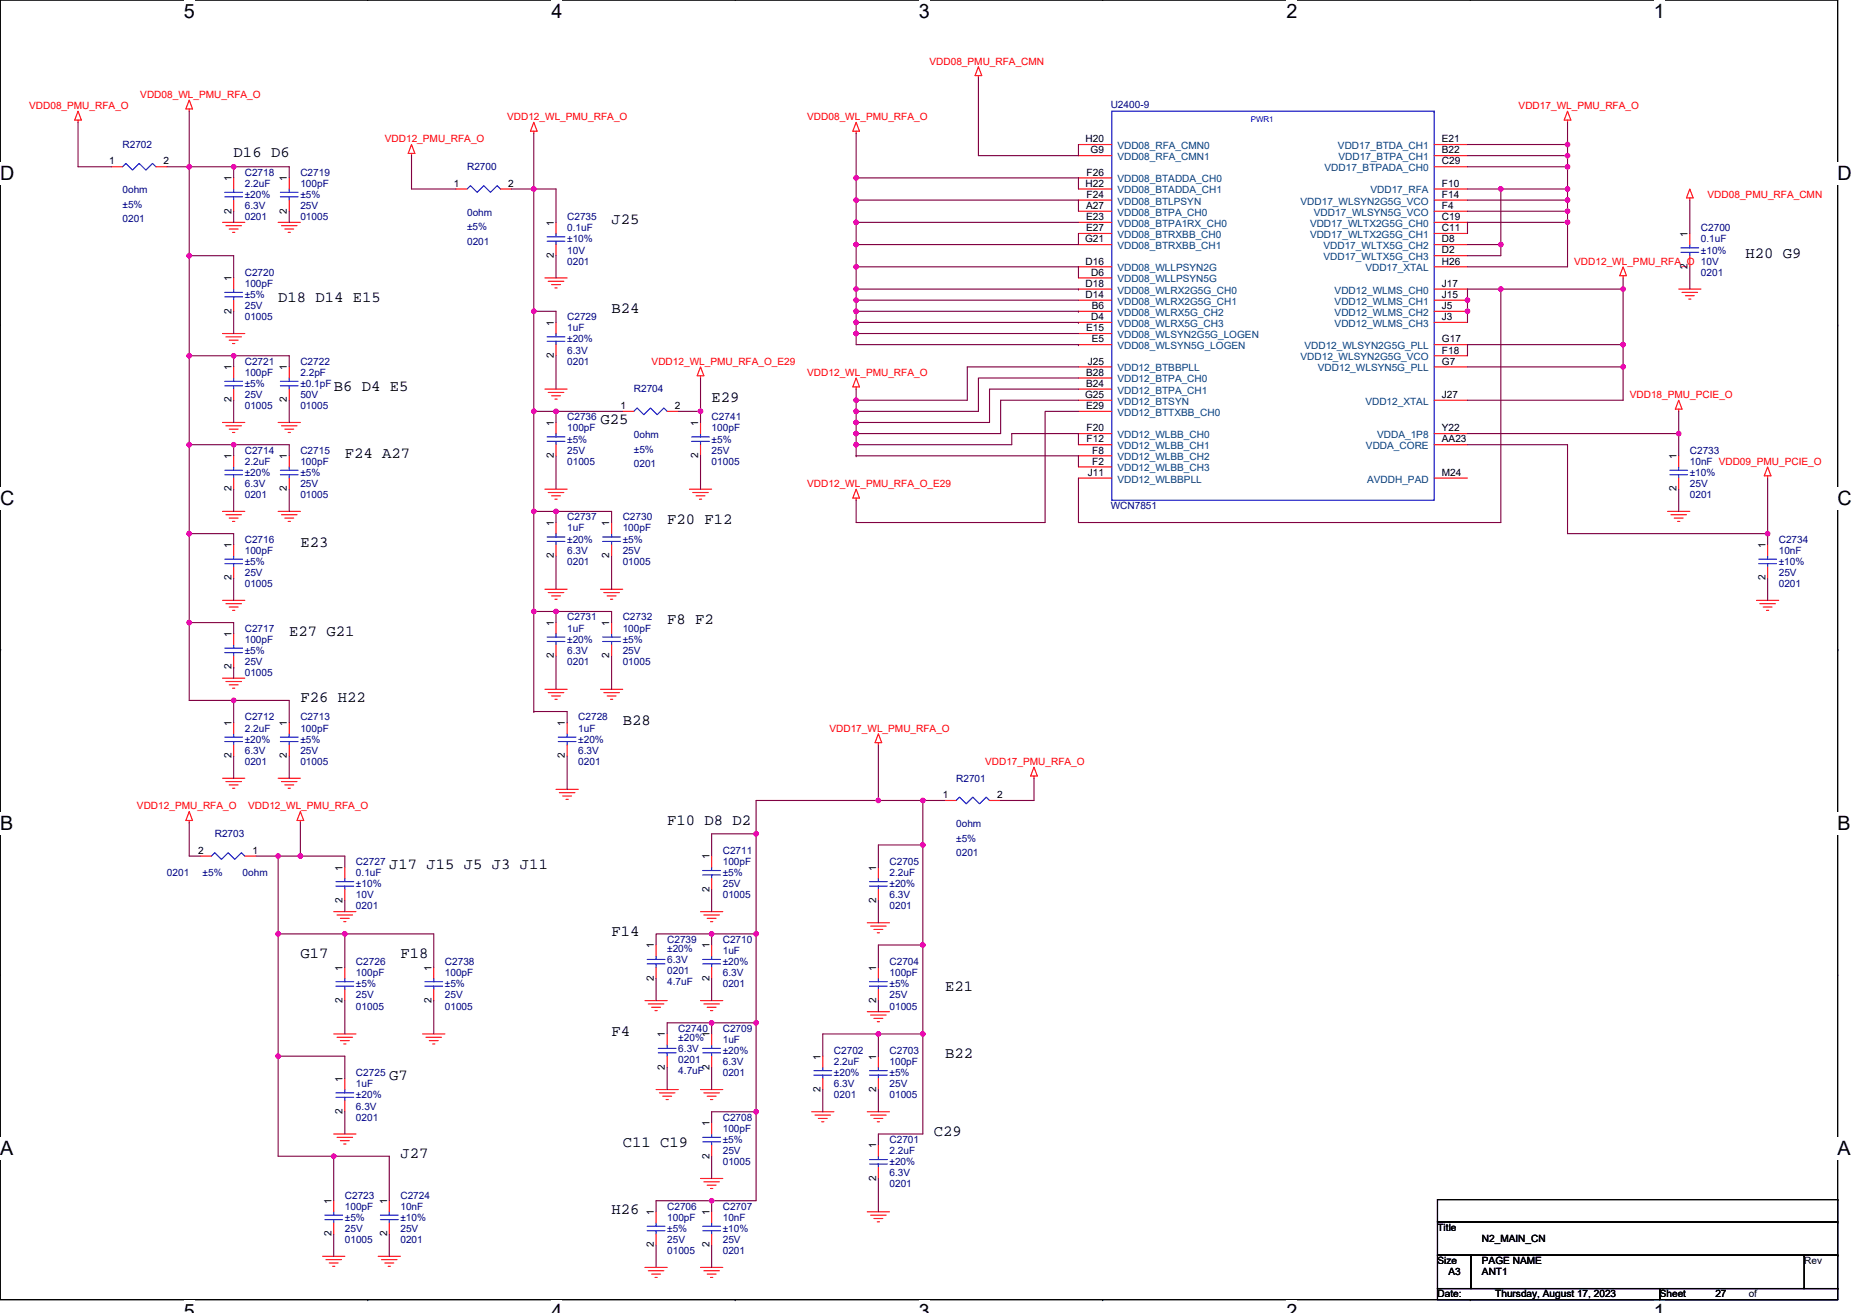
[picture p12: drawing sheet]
<svg xmlns="http://www.w3.org/2000/svg" width="297mm" height="210mm" viewBox="0 0 297 210" stroke-linecap="round" stroke-linejoin="round" font-family="sans-serif">
<path d="M0 0h293.9v207.8h-293.9z" fill="none" stroke="#000" stroke-width=".18"/>
<g fill="#fff">
<path d="M29.4 0h1.8v3.5h-1.8z"/>
<path d="M29.4 207.8h1.8v2.1h-1.8z"/>
</g>
<path d="M58.8 0h.1M58.8 207.8h.1" fill="none" stroke="#000" stroke-width=".18"/>
<g fill="#fff">
<path d="M88.2 0h1.8v3.5h-1.8z"/>
<path d="M88.2 207.8h1.8v2.1h-1.8z"/>
</g>
<path d="M117.6 0h.1M117.6 207.8h.1" fill="none" stroke="#000" stroke-width=".18"/>
<g fill="#fff">
<path d="M147 0h1.7v3.5h-1.7z"/>
<path d="M147 207.8h1.7v2.1h-1.7z"/>
</g>
<path d="M176.4 0h.1M176.4 207.8h.1" fill="none" stroke="#000" stroke-width=".18"/>
<g fill="#fff">
<path d="M205.8 0h1.7v3.5h-1.7z"/>
<path d="M205.8 207.8h1.7v2.1h-1.7z"/>
</g>
<path d="M235.2 0h.1M235.2 207.8h.1" fill="none" stroke="#000" stroke-width=".18"/>
<g fill="#fff">
<path d="M264.5 0h1.8v3.5h-1.8z"/>
<path d="M264.5 207.8h1.8v2.1h-1.8z"/>
<path d="M0 26h2.3v3.5h-2.3z"/>
<path d="M293.9 26h2.3v3.5h-2.3z"/>
<path d="M0 77.9h2.3v3.6h-2.3z"/>
<path d="M293.9 77.9h2.3v3.6h-2.3z"/>
</g>
<path d="M0 52h.1M293.9 52h.1" fill="none" stroke="#000" stroke-width=".18"/>
<g fill="#fff">
<path d="M0 129.9h2.1v3.5h-2.1z"/>
<path d="M293.9 129.9h2.2v3.5h-2.2z"/>
</g>
<path d="M0 103.9h.1M293.9 103.9h.1" fill="none" stroke="#000" stroke-width=".18"/>
<path d="M0 103.9h.1M293.9 103.9h.1" fill="none" stroke="#000" stroke-width=".16"/>
<g fill="#fff">
<path d="M0 181.9h2.1v3.5h-2.1z"/>
<path d="M293.9 181.9h2.2v3.5h-2.2z"/>
</g>
<g fill="none" stroke="#000" stroke-width=".18">
<path d="M0 155.9h.1M293.9 155.9h.1M229.9 191.8h64v3.6h-64zM229.9 195.4h64v5.3h-64zM293.9 191.8h.1M293.9 195.4h.1M229.9 200.7h5.4v5.4h-5.4zM229.9 206.1h35.6v1.7h-35.6zM235.3 200.7h.1M235.3 200.7h53.3v5.4h-53.3zM265.5 206.1h.1M265.5 206.1h28.4v1.7h-28.4z"/>
<path d="M288.6 200.7h.1M288.6 200.7h5.3v5.4h-5.3zM293.9 200.7h.1M293.9 206.1h.1"/>
</g>
<g fill="none" stroke="#f00" stroke-width=".18">
<path d="M12.5 19.2v.4M12.5 17.8l.5 1.4h-1zM30.3 17.4v.4M30.3 16l.5 1.4h-1.1zM85.4 19.6l.5 1.4h-1.1zM136.9 19.6l.6 1.4h-1.1zM156.5 10.7l.5 1.4h-1zM156.5 12.1v.3M250.7 19.2v.4M250.7 17.8l.6 1.4h-1.1zM17.8 26.7h1.8M24.9 26.7h1.8"/>
<path d="M35.6 35.6h3.6M36.1 36.1h2.5M36.7 36.6h1.4M37.2 37.2h.4M37.4 28.4v1.8M37.4 32v1.8M44.5 35.6h3.5M45 36.1h2.5M45.6 36.6h1.4M46.1 37.2h.3M46.3 28.4v1.8M46.3 32v1.8"/>
<path d="M65.8 23.1l.6 1.4h-1.1zM65.8 24.5v.4M72.9 30.2h1.8M80 30.2h1.8M85.4 21v.3M88.9 35.6v1.7M88.9 39.1v1.8M136.9 21v.3M172.5 23.1h5.3M172.5 24.9h5.3M172.5 28.4h5.3M172.5 30.2h5.3"/>
<path d="M172.5 32h5.3M172.5 33.8h5.3M172.5 35.6h5.3M172.5 37.3h5.3M172.5 39.1h5.3M229.4 23.1h5.3M229.4 24.9h5.3M229.4 26.7h5.3M229.4 30.2h5.3M229.4 32h5.3M229.4 33.8h5.3M229.4 35.6h5.3"/>
<path d="M229.4 37.3h5.3M229.4 39.1h5.3M270.3 31.6v.4M270.3 37.3v1.8M270.3 30.2l.5 1.4h-1zM35.6 53.3h3.6M36.1 53.9h2.5M36.7 54.4h1.4M37.2 54.9h.4M37.4 44.4v1.8M37.4 48v1.8M37.4 58.7v1.8"/>
<path d="M46.3 58.7v1.8M87.2 44.4h3.5M87.7 45h2.5M88.2 45.5h1.5M88.8 46.1h.3M88.9 51.6v1.7M88.9 55.1v1.8M112.1 58.7l.5 1.4h-1.1zM172.5 42.7h5.3M172.5 44.4h5.3M172.5 46.2h5.3M172.5 48h5.3"/>
<path d="M172.5 49.8h5.3M172.5 51.6h5.3M172.5 53.3h5.3M172.5 55.1h5.3M172.5 58.7h5.3M229.4 40.9h5.3M229.4 42.7h5.3M229.4 46.2h5.3M229.4 48h5.3M229.4 49.8h5.3M229.4 51.6h5.3M229.4 55.1h5.3"/>
<path d="M229.4 56.9h5.3M229.4 58.7h5.3M259.6 44.1v.3M259.6 42.7l.6 1.4h-1.1zM268.5 46.2h3.6M269.1 46.8h2.4M269.6 47.3h1.4M270.1 47.8h.4M270.3 40.9v1.8M35.6 67.6h3.6M36.1 68.1h2.5M36.7 68.6h1.4"/>
<path d="M37.2 69.2h.4M37.4 62.2v1.8M37.4 72.9v1.8M37.4 76.5v1.7M44.5 67.6h3.5M45 68.1h2.5M45.6 68.6h1.4M46.1 69.2h.3M46.3 62.2v1.8M46.3 72.9v1.8M46.3 76.5v1.7M87.2 62.2h3.5"/>
<path d="M87.2 78.2h3.5M87.7 62.8h2.5M87.7 78.8h2.5M88.2 63.3h1.5M88.2 79.3h1.5M88.8 63.8h.3M88.8 79.8h.3M88.9 67.6v1.7M88.9 71.1v1.8M99.6 65.8h1.8M106.7 65.8h1.8M110.3 78.2h3.5"/>
<path d="M110.8 78.8h2.5M111.3 79.3h1.5M111.9 79.8h.3M112.1 60.1v.4M112.1 67.6v1.7M112.1 71.1v1.8M136.9 60.5l.6 1.4h-1.1zM136.9 78.2l.6 1.5h-1.1zM136.9 61.9v.3M136.9 79.7v.3M172.5 60.5h5.3M172.5 62.2h5.3"/>
<path d="M172.5 64h5.3M172.5 65.8h5.3M172.5 69.3h5.3M172.5 71.1h5.3M172.5 72.9h5.3M172.5 74.7h5.3M172.5 76.5h5.3M229.4 64h5.3M229.4 69.3h5.3M229.4 71.1h5.3M229.4 76.5h5.3M268.5 65.4v.4"/>
<path d="M268.5 72.9v1.8M268.5 76.5v1.7M268.5 64l.6 1.4h-1.1zM282.7 74.7l.6 1.4h-1.1zM282.7 76.1v.4M35.6 81.8h3.6M35.6 96h3.6M36.1 82.3h2.5M36.1 96.5h2.5M36.7 82.9h1.4M36.7 97.1h1.4M37.2 83.4h.4"/>
<path d="M37.2 97.6h.4M37.4 87.1v1.8M37.4 90.7v1.8M44.5 81.8h3.5M45 82.3h2.5M45.6 82.9h1.4M46.1 83.4h.3M87.2 94.2h3.5M87.7 94.8h2.5M88.2 95.3h1.5M88.8 95.8h.3M88.9 99.6v1.7"/>
<path d="M88.9 83.6v1.7M88.9 87.1v1.8M96.1 94.2h3.5M96.6 94.8h2.5M97.1 95.3h1.4M97.7 95.8h.3M97.8 99.6v1.7M97.8 83.6v1.7M97.8 87.1v1.8M266.7 81.8h3.6M267.3 82.3h2.5M267.8 82.9h1.4"/>
<path d="M268.3 83.4h.4M281 96h3.5M281.5 96.5h2.5M282 97.1h1.5M282.6 97.6h.3M282.7 87.1v1.8M282.7 90.7v1.8M35.6 108.5h3.6M36.1 109h2.5M36.7 109.5h1.4M37.2 110.1h.4M37.4 115.6v1.7"/>
<path d="M37.4 119.1v1.8M37.4 101.3v1.8M37.4 106.7h.1M37.4 104.9v1.8M46.3 115.6v1.7M46.3 119.1v1.8M87.2 110.2h3.5M87.7 110.8h2.5M88.2 111.3h1.5M88.8 111.8h.3M88.9 103.1v1.8M90.7 115.6v1.7"/>
<path d="M90.7 119.1v1.8M96.1 110.2h3.5M96.6 110.8h2.5M97.1 111.3h1.4M97.7 111.8h.3M97.8 103.1v1.8M140.5 117.3l.5 1.5h-1zM140.5 118.8v.3M30.3 129.8l.5 1.4h-1.1zM30.3 131.2v.4M32 136.9h1.8M35.6 124.5h3.6"/>
<path d="M36.1 125h2.5M36.7 125.5h1.4M37.2 126.1h.4M39.2 136.9h1.7M44.5 124.5h3.5M45 125h2.5M45.6 125.5h1.4M46.1 126.1h.3M48 131.2v.4M48 129.8l.6 1.4h-1.1zM55.2 138.7v1.8M88.9 126.2h3.6"/>
<path d="M89.5 126.8h2.5M90 127.3h1.4M90.5 127.8h.4M113.8 136.9v1.8M140.5 138.7v1.8M151.2 128h1.7M158.3 128h1.8M165.4 122.7l.5 1.4h-1zM165.4 124.1v.4M53.4 145.8h3.5M53.9 146.3h2.5M54.4 146.9h1.5"/>
<path d="M55 147.4h.3M55.2 154.7v1.8M55.2 158.2v1.8M55.2 142.2v1.8M69.4 154.7v1.8M69.4 158.2v1.8M104.9 151.1v1.8M104.9 154.7v1.8M112.1 145.8h3.5M112.6 146.3h2.5M113.1 146.9h1.4M113.7 147.4h.3"/>
<path d="M113.8 151.1v1.8M113.8 154.7v1.8M113.8 140.5v1.7M138.7 147.6h3.6M139.3 148.1h2.4M139.8 148.6h1.4M140.3 149.2h.4M140.5 142.2v1.8M140.5 154.7v1.8M140.5 158.2v1.8M53.4 165.4h3.5M53.9 165.9h2.5"/>
<path d="M54.4 166.4h1.5M55 167h.3M55.2 172.5v1.7M55.2 176v1.8M67.6 165.4h3.6M68.1 165.9h2.5M68.7 166.4h1.4M69.2 167h.4M103.2 160h3.5M103.7 160.6h2.5M104.2 161.1h1.5M104.8 161.6h.3"/>
<path d="M104.9 174.2h3.6M105.5 174.8h2.5M106 175.3h1.4M106.5 175.8h.4M106.7 165.4v1.7M106.7 168.9v1.8M112.1 160h3.5M112.1 174.2h3.5M112.6 160.6h2.5M112.6 174.8h2.5M113.1 161.1h1.4M113.1 175.3h1.4"/>
<path d="M113.7 161.6h.3M113.7 175.8h.3M113.8 165.4v1.7M113.8 168.9v1.8M113.8 179.6v1.8M129.8 177.8h3.6M130.4 178.3h2.5M130.9 178.9h1.4M131.4 179.4h.4M131.6 168.9v1.8M131.6 172.5v1.7M138.7 161.8h3.6"/>
<path d="M138.7 177.8h3.6M139.3 162.3h2.4M139.3 178.3h2.4M139.8 162.9h1.4M139.8 178.9h1.4M140.3 163.4h.4M140.3 179.4h.4M140.5 168.9v1.8M140.5 172.5v1.7M53.4 192v1.8M53.4 195.6v1.8M53.4 181.4h3.5"/>
<path d="M53.9 181.9h2.5M54.4 182.4h1.5M55 183h.3M62.3 192v1.8M62.3 195.6v1.8M104.9 193.8v1.8M104.9 197.4v1.7M112.1 188.5h3.5M112.6 189h2.5M113.1 189.5h1.4M113.7 190.1h.3M113.8 193.8v1.8"/>
<path d="M113.8 197.4v1.7M113.8 183.1v1.8M138.7 193.8h3.6M139.3 194.3h2.4M139.8 194.9h1.4M140.3 195.4h.4M140.5 183.1v1.8M140.5 186.7v1.8M51.6 200.9h3.6M52.1 201.4h2.5M52.7 202h1.4M53.2 202.5h.4"/>
<path d="M60.5 200.9h3.5M61 201.4h2.5M61.6 202h1.4M62.1 202.5h.3M103.2 202.7h3.5M103.7 203.2h2.5M104.2 203.8h1.5M104.8 204.3h.3M112.1 202.7h3.5M112.6 203.2h2.5M113.1 203.8h1.4M113.7 204.3h.3"/>
</g>
<g fill="none" stroke="#00f" stroke-width=".18">
<path d="M177.8 17.8h51.6v62.2h-51.6zM229.4 17.8h.1M19.6 26.7l.5-.6 1.1 1.1 1.1-1.1 1 1.1 1.1-1.1 .5 .6M36 30.8h2.8M36 31.5h2.8M37.4 30.2v.6M37.4 31.5v.5M44.8 30.8h2.9M44.8 31.5h2.9M46.3 30.2v.6M46.3 31.5v.5M74.7 30.2l.5-.5 1.1 1.1 1.1-1.1 1 1.1 1.1-1.1 .5 .5"/>
<path d="M87.5 37.9h2.9M87.5 38.6h2.9M88.9 37.3v.6M88.9 38.6v.5M268.9 39.6h2.8M270.3 39.1v.5M36 46.8h2.8M36 47.5h2.8M37.4 46.2v.6M37.4 47.5v.5M87.5 53.9h2.9M87.5 54.6h2.9"/>
<path d="M88.9 53.3v.6M88.9 54.6v.5M268.9 40.4h2.8M270.3 40.4v.5M36 61h2.8M36 61.7h2.8M36 75.2h2.8M36 75.9h2.8M37.4 60.5v.5M37.4 61.7v.5M37.4 74.7v.5M37.4 75.9v.6"/>
<path d="M44.8 61h2.9M44.8 61.7h2.9M44.8 75.2h2.9M44.8 75.9h2.9M46.3 60.5v.5M46.3 61.7v.5M46.3 74.7v.5M46.3 75.9v.6M87.5 69.9h2.9M87.5 70.6h2.9M88.9 69.3v.6M88.9 70.6v.5"/>
<path d="M101.4 65.8l.5-.5 1.1 1 1.1-1 1 1 1.1-1 .5 .5M110.6 69.9h2.9M110.6 70.6h2.9M112.1 69.3v.6M112.1 70.6v.5M267.1 75.2h2.8M267.1 75.9h2.8M268.5 74.7v.5M268.5 75.9v.6M36 89.4h2.8M36 90.1h2.8M37.4 88.9v.5"/>
<path d="M37.4 90.1v.6M87.5 85.9h2.9M87.5 86.6h2.9M88.9 85.3v.6M88.9 86.6v.5M96.4 85.9h2.9M96.4 86.6h2.9M97.8 85.3v.6M97.8 86.6v.5M281.3 89.4h2.9M281.3 90.1h2.9M282.7 88.9v.5"/>
<path d="M282.7 90.1v.6M36 103.7h2.8M36 104.4h2.8M36 117.9h2.8M36 118.6h2.8M37.4 117.3v.6M37.4 118.6v.5M37.4 103.1v.6M37.4 104.4v.5M44.8 117.9h2.9M44.8 118.6h2.9M46.3 117.3v.6"/>
<path d="M46.3 118.6v.5M87.5 101.9h2.9M87.5 102.6h2.9M88.9 101.3v.6M88.9 102.6v.5M89.3 117.9h2.8M89.3 118.6h2.8M90.7 117.3v.6M90.7 118.6v.5M96.4 101.9h2.9M96.4 102.6h2.9M97.8 101.3v.6"/>
<path d="M97.8 102.6v.5M33.8 136.9l.6-.5 1 1 1.1-1 1.1 1 1-1 .6 .5M112.4 139.2h2.9M112.4 139.9h2.9M113.8 138.7v.5M113.8 139.9v.6M152.9 128l.6-.5 1 1 1.1-1 1.1 1 1-1 .6 .5M53.7 157h2.9M53.7 157.7h2.9M53.7 141h2.9M53.7 141.7h2.9M55.2 156.5v.5"/>
<path d="M55.2 157.7v.5M55.2 140.5v.5M55.2 141.7v.5M68 157h2.8M68 157.7h2.8M69.4 156.5v.5M69.4 157.7v.5M103.5 153.4h2.9M103.5 154.2h2.9M104.9 152.9v.5M104.9 154.2v.5M112.4 153.4h2.9"/>
<path d="M112.4 154.2h2.9M113.8 152.9v.5M113.8 154.2v.5M139.1 141h2.8M139.1 141.7h2.8M139.1 157h2.8M139.1 157.7h2.8M140.5 140.5v.5M140.5 141.7v.5M140.5 156.5v.5M140.5 157.7v.5M53.7 174.8h2.9"/>
<path d="M53.7 175.5h2.9M55.2 174.2v.6M55.2 175.5v.5M105.3 167.7h2.8M105.3 168.4h2.8M106.7 167.1v.6M106.7 168.4v.5M112.4 167.7h2.9M112.4 168.4h2.9M113.8 167.1v.6M113.8 168.4v.5M130.2 171.2h2.8"/>
<path d="M130.2 171.9h2.8M131.6 170.7v.5M131.6 171.9v.6M139.1 171.2h2.8M139.1 171.9h2.8M140.5 170.7v.5M140.5 171.9v.6M52 194.3h2.8M52 195h2.8M53.4 193.8v.5M53.4 195v.6M60.8 194.3h2.9"/>
<path d="M60.8 195h2.9M62.3 193.8v.5M62.3 195v.6M103.5 196.1h2.9M103.5 196.8h2.9M104.9 195.6v.5M104.9 196.8v.6M112.4 196.1h2.9M112.4 196.8h2.9M112.4 181.9h2.9M112.4 182.6h2.9M113.8 195.6v.5"/>
<path d="M113.8 196.8v.6M113.8 181.4v.5M113.8 182.6v.5M139.1 185.4h2.8M139.1 186.2h2.8M140.5 184.9v.5M140.5 186.2v.5"/>
</g>
<g fill="none" stroke="#800040" stroke-width=".18">
<path d="M12.5 19.6v7.1h5.3M30.3 17.8v8.9M156.5 12.4v12.5h16v-1.8M250.7 19.6v3.5M26.7 26.7h3.6M30.3 26.7h7.1M30.3 26.7v14.2M37.4 26.7v1.7M37.4 33.8v1.8M37.4 26.7h8.9v1.7M46.3 33.8v1.8M65.8 24.9v5.3h7.1"/>
<path d="M81.8 30.2h3.6M85.4 30.2h3.5v5.4M85.4 21.3v8.9M85.4 30.2v19.6M136.9 28.4h35.6v1.8M136.9 32h35.6v1.8M136.9 35.6h35.6M136.9 21.3v7.1M136.9 28.4v3.6M136.9 28.4h.1M136.9 32v3.6M136.9 32h.1"/>
<path d="M136.9 35.6v3.5M136.9 35.6h.1M136.9 39.1v3.6M136.9 39.1h.1M172.5 37.3v1.8h-35.6M234.7 23.1h16M234.7 24.9h16M234.7 26.7h16M234.7 32h16M234.7 33.8h16M234.7 30.2h5.4M234.7 39.1h5.4"/>
<path d="M240.1 30.2h10.6M240.1 30.2v8.9M240.1 39.1v1.8h-5.4M250.7 23.1v1.8M250.7 24.9v1.8M250.7 26.7v3.5M250.7 30.2v1.8M250.7 32v1.8M250.7 33.8v1.8M250.7 35.6h-16v1.7M250.7 35.6v7.1h-16M270.3 32v5.3"/>
<path d="M30.3 40.9h7.1v3.5M30.3 40.9v16M30.3 56.9h7.1M30.3 56.9v14.2M37.4 49.8v3.5M37.4 56.9v1.8M37.4 56.9h8.9v1.8M85.4 49.8h3.5v1.8M85.4 49.8v16M88.9 40.9v3.5M88.9 56.9v5.3M136.9 42.7h35.6v1.7"/>
<path d="M136.9 48h35.6M136.9 53.3h35.6M136.9 42.7h.1M136.9 42.7v3.5M136.9 46.2v1.8M136.9 48h.1M136.9 48v1.8M136.9 49.8v1.8M136.9 51.6v1.7M136.9 53.3v1.8h35.6M136.9 53.3h.1M136.9 46.2h35.6"/>
<path d="M136.9 49.8h35.6M136.9 51.6h35.6M172.5 46.2h.1M172.5 49.8h.1M172.5 51.6h.1M172.5 55.1h.1M172.5 58.7h-17.8v5.3h-17.8M234.7 58.7h24.9M240.1 46.2h-5.4v5.4M240.1 46.2v37.4h-67.6v-7.1M240.1 46.2h19.5M259.6 44.4v1.8"/>
<path d="M259.6 46.2v8.9M259.6 55.1h-24.9v1.8M259.6 55.1v3.6M259.6 58.7v5.3h-24.9M270.3 42.7v3.5M30.3 71.1h7.1M30.3 71.1v14.2M37.4 64v3.6M37.4 71.1v1.8M37.4 78.2v3.6M37.4 71.1h8.9v1.8M46.3 64v3.6"/>
<path d="M46.3 78.2v3.6M85.4 65.8h3.5M85.4 65.8v16M88.9 65.8v1.8M88.9 72.9v5.3M88.9 65.8h10.7M108.5 65.8h3.6M112.1 65.8v1.8M112.1 72.9v5.3M112.1 60.5v5.3M136.9 72.9h35.6v1.8M136.9 62.2v1.8"/>
<path d="M136.9 64h.1M136.9 64v1.8M136.9 65.8v1.8M136.9 65.8h.1M136.9 67.6h.1M136.9 67.6v1.7M136.9 69.3h.1M136.9 69.3v1.8M136.9 71.1h24.9v-1.8h10.7v1.8M136.9 71.1h.1M136.9 71.1v1.8M136.9 72.9h.1"/>
<path d="M172.5 60.5h-16v5.3h-19.6M172.5 62.2h-14.2v5.4h-21.4M172.5 64h-12.4v5.3h-23.2M172.5 65.8h-5.3v17.8h-30.3v-3.6M234.7 71.1h16v14.2h32M234.7 69.3h33.8M268.5 65.8v3.5M268.5 69.3v3.6M268.5 78.2v3.6M282.7 76.5v8.8M30.3 85.3h7.1v1.8M30.3 99.6h7.1v1.7"/>
<path d="M30.3 85.3v14.3M30.3 99.6h.1M30.3 99.6v12.4h7.1M37.4 92.5v3.5M85.4 81.8h3.5M85.4 97.8h3.5M85.4 81.8v16M85.4 97.8v16M88.9 81.8v1.8M88.9 88.9v5.3M88.9 97.8v1.8M88.9 81.8h8.9v1.8"/>
<path d="M88.9 97.8h8.9v1.8M97.8 88.9v5.3M282.7 85.3v1.8M282.7 92.5v3.5M37.4 106.7v1.8M37.4 112v3.6M37.4 112h8.9v3.6M85.4 113.8h5.3v1.8M85.4 113.8h.1M88.9 104.9v5.3M97.8 104.9v5.3M140.5 119.1v8.9"/>
<path d="M30.3 131.6v5.3h1.7M37.4 120.9v3.6M40.9 136.9h3.6M44.5 136.9v12.5M44.5 136.9h10.7v1.8M46.3 120.9v3.6M48 131.6v5.3M90.7 120.9v5.3M120.9 133.3h-7.1v3.6M120.9 133.3v16.1M147.6 128h3.6M147.6 128h-26.7v5.3"/>
<path d="M147.6 128h.1M147.6 128v7.1M147.6 135.1h-7.1v3.6M147.6 135.1v16M165.4 124.5v3.5h-5.3M44.5 149.4h10.7M44.5 149.4v19.5M55.2 144v1.8M55.2 149.4v5.3M55.2 149.4h14.2v5.3M104.9 156.5v3.5M113.8 142.2v3.6"/>
<path d="M113.8 149.4v1.7M113.8 156.5v3.5M113.8 149.4h7.1M113.8 149.4h-8.9v1.7M120.9 149.4v14.2M140.5 144v3.6M147.6 151.1h-7.1v3.6M147.6 151.1v14.3M44.5 168.9h10.7v3.6M44.5 168.9v16h8.9M55.2 160v5.4M55.2 177.8v3.6"/>
<path d="M69.4 160v5.4M106.7 170.7v3.5M113.8 163.6h-7.1v1.8M113.8 163.6v1.8M113.8 170.7v3.5M113.8 163.6h7.1M120.9 163.6v14.2M120.9 177.8h-7.1v1.8M120.9 177.8v14.2h-7.1M131.6 174.2v3.6M140.5 160v1.8M140.5 165.4h-8.9v3.5"/>
<path d="M140.5 165.4v3.5M140.5 174.2v3.6M140.5 165.4h7.1M147.6 165.4v16h-7.1v1.7M53.4 184.9h8.9v7.1M53.4 184.9v7.1M53.4 197.4v3.5M62.3 197.4v3.5M104.9 199.1v3.6M113.8 184.9v3.6M113.8 192h-8.9v1.8M113.8 192v1.8"/>
<path d="M113.8 199.1v3.6M140.5 188.5v5.3"/>
</g>
<g fill="#f0f" stroke="#f0f" stroke-width=".18">
<circle cx="85.4" cy="30.2" r=".35"/>
<circle cx="250.7" cy="23.1" r=".35"/>
<circle cx="250.7" cy="26.7" r=".35"/>
<circle cx="250.7" cy="24.9" r=".35"/>
<circle cx="37.4" cy="26.7" r=".35"/>
<circle cx="30.3" cy="26.7" r=".35"/>
<circle cx="250.7" cy="30.2" r=".35"/>
<circle cx="136.9" cy="28.4" r=".35"/>
<circle cx="240.1" cy="39.1" r=".35"/>
<circle cx="240.1" cy="30.2" r=".35"/>
<circle cx="136.9" cy="32" r=".35"/>
<circle cx="250.7" cy="32" r=".35"/>
<circle cx="250.7" cy="33.8" r=".35"/>
<circle cx="136.9" cy="35.6" r=".35"/>
<circle cx="250.7" cy="35.6" r=".35"/>
<circle cx="136.9" cy="39.1" r=".35"/>
<circle cx="30.3" cy="56.9" r=".35"/>
<circle cx="30.3" cy="40.9" r=".35"/>
<circle cx="136.9" cy="42.7" r=".35"/>
<circle cx="136.9" cy="46.2" r=".35"/>
<circle cx="240.1" cy="46.2" r=".35"/>
<circle cx="259.6" cy="55.1" r=".35"/>
<circle cx="259.6" cy="46.2" r=".35"/>
<circle cx="136.9" cy="48" r=".35"/>
<circle cx="234.7" cy="49.8" r=".35"/>
<circle cx="234.7" cy="48" r=".35"/>
<circle cx="85.4" cy="65.8" r=".35"/>
<circle cx="85.4" cy="49.8" r=".35"/>
<circle cx="136.9" cy="49.8" r=".35"/>
<circle cx="136.9" cy="51.6" r=".35"/>
<circle cx="136.9" cy="53.3" r=".35"/>
<circle cx="37.4" cy="56.9" r=".35"/>
<circle cx="259.6" cy="58.7" r=".35"/>
<circle cx="136.9" cy="64" r=".35"/>
<circle cx="85.4" cy="81.8" r=".35"/>
<circle cx="136.9" cy="65.8" r=".35"/>
<circle cx="136.9" cy="67.6" r=".35"/>
<circle cx="136.9" cy="69.3" r=".35"/>
<circle cx="268.5" cy="69.3" r=".35"/>
<circle cx="30.3" cy="71.1" r=".35"/>
<circle cx="37.4" cy="71.1" r=".35"/>
<circle cx="136.9" cy="71.1" r=".35"/>
<circle cx="282.7" cy="85.3" r=".35"/>
<circle cx="88.9" cy="81.8" r=".35"/>
<circle cx="30.3" cy="85.3" r=".35"/>
<circle cx="85.4" cy="97.8" r=".35"/>
<circle cx="88.9" cy="97.8" r=".35"/>
<circle cx="30.3" cy="99.6" r=".35"/>
<circle cx="37.4" cy="112" r=".35"/>
<circle cx="120.9" cy="133.3" r=".35"/>
<circle cx="140.5" cy="128" r=".35"/>
<circle cx="147.6" cy="128" r=".35"/>
<circle cx="147.6" cy="135.1" r=".35"/>
<circle cx="44.5" cy="136.9" r=".35"/>
<circle cx="48" cy="136.9" r=".35"/>
<circle cx="44.5" cy="168.9" r=".35"/>
<circle cx="44.5" cy="149.3" r=".35"/>
<circle cx="55.2" cy="149.3" r=".35"/>
<circle cx="113.8" cy="149.3" r=".35"/>
<circle cx="120.9" cy="163.6" r=".35"/>
<circle cx="120.9" cy="149.3" r=".35"/>
<circle cx="147.6" cy="151.1" r=".35"/>
<circle cx="113.8" cy="163.6" r=".35"/>
<circle cx="147.6" cy="165.4" r=".35"/>
<circle cx="140.5" cy="165.4" r=".35"/>
<circle cx="120.9" cy="177.8" r=".35"/>
<circle cx="53.4" cy="184.9" r=".35"/>
<circle cx="113.8" cy="192" r=".35"/>
<circle cx="88.9" cy="65.8" r=".35"/>
<circle cx="112" cy="65.8" r=".35"/>
</g>
<g font-size="3.2">
<text x="29.4" y="2.9">5</text>
<text x="88.2" y="2.9">4</text>
<text x="147" y="2.9">3</text>
<text x="205.8" y="2.9">2</text>
<text x="264.5" y="2.9">1</text>
<text x="0" y="28.8">D</text>
<text x="293.9" y="28.8">D</text>
<text x="0" y="80.8">C</text>
<text x="293.9" y="80.8">C</text>
<text x="0" y="132.8">B</text>
<text x="293.9" y="132.8">B</text>
<text x="0" y="184.7">A</text>
<text x="293.9" y="184.7">A</text>
<text x="29.4" y="210.7">5</text>
<text x="88.2" y="210.7">4</text>
<text x="147" y="210.7">3</text>
<text x="205.8" y="210.7">2</text>
<text x="264.5" y="210.7">1</text>
</g>
<g font-size="2.5">
<text x="37.4" y="25.2">D16 D6</text>
<text x="97.8" y="35.9">J25</text>
<text x="279.2" y="41.2">H20 G9</text>
<text x="44.5" y="48.3">D18 D14 E15</text>
<text x="97.8" y="50.1">B24</text>
<text x="53.4" y="62.5">B6 D4 E5</text>
<text x="113.8" y="64.3">E29</text>
<text x="96.1" y="67.9">G25</text>
<text x="55.2" y="73.2">F24 A27</text>
<text x="106.7" y="83.9">F20 F12</text>
<text x="48" y="87.4">E23</text>
<text x="46.3" y="101.6">E27 G21</text>
<text x="106.7" y="99.9">F8 F2</text>
<text x="48" y="112.3">F26 H22</text>
<text x="99.6" y="115.9">B28</text>
<text x="106.7" y="131.9">F10 D8 D2</text>
<text x="62.3" y="139">J17 J15 J5 J3 J11</text>
<text x="97.8" y="149.6">F14</text>
<text x="48" y="153.2">G17</text>
<text x="64" y="153.2">F18</text>
<text x="151.2" y="158.5">E21</text>
<text x="97.8" y="165.7">F4</text>
<text x="62.3" y="172.8">G7</text>
<text x="151.2" y="169.2">B22</text>
<text x="64" y="185.2">J27</text>
<text x="99.6" y="183.4">C11 C19</text>
<text x="149.4" y="181.6">C29</text>
<text x="97.8" y="194.1">H26</text>
</g>
<g font-size="1.6" fill="#f00">
<text x="148.7" y="10.3">VDD08_PMU_RFA_CMN</text>
<text x="4.7" y="17.4">VDD08_PMU_RFA_O</text>
<text x="22.4" y="15.7">VDD08_WL_PMU_RFA_O</text>
<text x="242.9" y="17.4">VDD17_WL_PMU_RFA_O</text>
<text x="61.6" y="22.8">VDD12_PMU_RFA_O</text>
<text x="81.1" y="19.2">VDD12_WL_PMU_RFA_O</text>
<text x="129.1" y="19.2">VDD08_WL_PMU_RFA_O</text>
<text x="273.1" y="31.7">VDD08_PMU_RFA_CMN</text>
<text x="251.8" y="42.3">VDD12_WL_PMU_RFA_O 10V</text>
<text x="104.2" y="58.3">VDD12_WL_PMU_RFA_O_E29</text>
<text x="129.1" y="60.1">VDD12_WL_PMU_RFA_O</text>
<text x="260.7" y="63.7">VDD18_PMU_PCIE_O</text>
<text x="129.1" y="77.9">VDD12_WL_PMU_RFA_O_E29</text>
<text x="132.7" y="117">VDD17_WL_PMU_RFA_O</text>
<text x="157.6" y="122.3">VDD17_PMU_RFA_O</text>
<text x="21.9" y="129.4">VDD12_PMU_RFA_O</text>
<text x="39.7" y="129.4">VDD12_WL_PMU_RFA_O</text>
</g>
<g font-size="1.6" fill="#000080">
<text x="177.7" y="17.3">U2400-9</text>
<text x="19.6" y="23.7">R2702</text>
<text x="39.2" y="28.1">C2718</text>
<text x="39.2" y="29.9">2.2uF</text>
<text x="48" y="28.1">C2719</text>
<text x="48" y="29.9">100pF</text>
<text x="74.7" y="27.2">R2700</text>
<text x="19.6" y="30.9">0ohm</text>
<text x="19.6" y="33.3">±5%</text>
<text x="19.6" y="35.6">0201</text>
<text x="39.2" y="35.2">0201</text>
<text x="39.2" y="33.4">6.3V</text>
<text x="39.2" y="31.7">±20%</text>
<text x="48" y="35.2">01005</text>
<text x="48" y="33.4">25V</text>
<text x="48" y="31.7">±5%</text>
<text x="74.7" y="34.5">0ohm</text>
<text x="90.7" y="35.2">C2735</text>
<text x="74.7" y="36.8">±5%</text>
<text x="74.7" y="39.1">0201</text>
<text x="90.7" y="37">0.1uF</text>
<text x="90.7" y="40.5">10V</text>
<text x="90.7" y="38.8">±10%</text>
<text x="272.1" y="37">C2700</text>
<text x="272.1" y="38.8">0.1uF</text>
<text x="272.1" y="40.5">±10%</text>
<text x="39.2" y="44.1">C2720</text>
<text x="39.2" y="45.9">100pF</text>
<text x="39.2" y="47.7">±5%</text>
<text x="90.7" y="42.3">0201</text>
<text x="272.1" y="44.1">0201</text>
<text x="39.2" y="51.2">01005</text>
<text x="39.2" y="49.4">25V</text>
<text x="90.7" y="51.2">C2729</text>
<text x="90.7" y="53">1uF</text>
<text x="39.2" y="58.3">C2721</text>
<text x="48" y="58.3">C2722</text>
<text x="90.7" y="58.3">0201</text>
<text x="90.7" y="56.5">6.3V</text>
<text x="90.7" y="54.8">±20%</text>
<text x="39.2" y="60.1">100pF</text>
<text x="39.2" y="65.4">01005</text>
<text x="39.2" y="63.7">25V</text>
<text x="39.2" y="61.9">±5%</text>
<text x="48" y="60.1">2.2pF</text>
<text x="48" y="65.4">01005</text>
<text x="48" y="63.7">50V</text>
<text x="48" y="61.9">±0.1pF</text>
<text x="101.4" y="62.8">R2704</text>
<text x="90.7" y="67.2">C2736</text>
<text x="90.7" y="69">100pF</text>
<text x="90.7" y="70.8">±5%</text>
<text x="101.4" y="70.1">0ohm</text>
<text x="113.8" y="67.2">C2741</text>
<text x="113.8" y="69">100pF</text>
<text x="113.8" y="70.8">±5%</text>
<text x="39.2" y="72.5">C2714</text>
<text x="39.2" y="74.3">2.2uF</text>
<text x="39.2" y="77.9">6.3V</text>
<text x="39.2" y="76.1">±20%</text>
<text x="48" y="72.5">C2715</text>
<text x="48" y="74.3">100pF</text>
<text x="48" y="77.9">25V</text>
<text x="48" y="76.1">±5%</text>
<text x="90.7" y="74.3">01005</text>
<text x="90.7" y="72.5">25V</text>
<text x="101.4" y="72.4">±5%</text>
<text x="101.4" y="74.7">0201</text>
<text x="113.8" y="74.3">01005</text>
<text x="113.8" y="72.5">25V</text>
<text x="270.3" y="72.5">C2733</text>
<text x="270.3" y="74.3">10nF VDD09_PMU_PCIE_O</text>
<text x="270.3" y="77.9">25V</text>
<text x="270.3" y="76.1">±10%</text>
<text x="39.2" y="79.7">0201</text>
<text x="48" y="79.7">01005</text>
<text x="90.7" y="83.2">C2737</text>
<text x="99.6" y="83.2">C2730</text>
<text x="177.7" y="81.4">WCN7851</text>
<text x="270.3" y="79.7">0201</text>
<text x="39.2" y="86.8">C2716</text>
<text x="39.2" y="88.6">100pF</text>
<text x="90.7" y="85">1uF</text>
<text x="90.7" y="88.6">6.3V</text>
<text x="90.7" y="86.8">±20%</text>
<text x="99.6" y="85">100pF</text>
<text x="99.6" y="88.6">25V</text>
<text x="99.6" y="86.8">±5%</text>
<text x="284.5" y="86.8">C2734</text>
<text x="284.5" y="88.6">10nF</text>
<text x="39.2" y="93.9">01005</text>
<text x="39.2" y="92.1">25V</text>
<text x="39.2" y="90.3">±5%</text>
<text x="90.7" y="90.3">0201</text>
<text x="99.6" y="90.3">01005</text>
<text x="284.5" y="93.9">0201</text>
<text x="284.5" y="92.1">25V</text>
<text x="284.5" y="90.3">±10%</text>
<text x="39.2" y="101">C2717</text>
<text x="90.7" y="99.2">C2731</text>
<text x="90.7" y="101">1uF</text>
<text x="99.6" y="99.2">C2732</text>
<text x="99.6" y="101">100pF</text>
<text x="39.2" y="102.8">100pF</text>
<text x="39.2" y="106.3">25V</text>
<text x="39.2" y="104.6">±5%</text>
<text x="90.7" y="106.3">0201</text>
<text x="90.7" y="104.6">6.3V</text>
<text x="90.7" y="102.8">±20%</text>
<text x="99.6" y="106.3">01005</text>
<text x="99.6" y="104.6">25V</text>
<text x="99.6" y="102.8">±5%</text>
<text x="39.2" y="108.1">01005</text>
<text x="39.2" y="115.2">C2712</text>
<text x="39.2" y="117">2.2uF</text>
<text x="39.2" y="118.8">±20%</text>
<text x="48" y="115.2">C2713</text>
<text x="48" y="117">100pF</text>
<text x="48" y="118.8">±5%</text>
<text x="92.5" y="115.2">C2728</text>
<text x="92.5" y="117">1uF</text>
<text x="92.5" y="118.8">±20%</text>
<text x="39.2" y="122.3">0201</text>
<text x="39.2" y="120.6">6.3V</text>
<text x="48" y="122.3">01005</text>
<text x="48" y="120.6">25V</text>
<text x="92.5" y="122.3">0201</text>
<text x="92.5" y="120.6">6.3V</text>
<text x="152.9" y="125">R2701</text>
<text x="34.4" y="133.9">R2703</text>
<text x="115.6" y="136.6">C2711</text>
<text x="152.9" y="132.3">0ohm</text>
<text x="152.9" y="134.6">±5%</text>
<text x="152.9" y="136.9">0201</text>
<text x="26.7" y="140.1">0201</text>
<text x="32.4" y="140.1">±5%</text>
<text x="38.8" y="140.1">0ohm</text>
<text x="56.9" y="138.3">C2727</text>
<text x="56.9" y="140.1">0.1uF</text>
<text x="56.9" y="143.7">10V</text>
<text x="56.9" y="141.9">±10%</text>
<text x="115.6" y="138.3">100pF</text>
<text x="115.6" y="143.7">01005</text>
<text x="115.6" y="141.9">25V</text>
<text x="115.6" y="140.1">±5%</text>
<text x="142.3" y="138.3">C2705</text>
<text x="142.3" y="140.1">2.2uF</text>
<text x="142.3" y="143.7">6.3V</text>
<text x="142.3" y="141.9">±20%</text>
<text x="56.9" y="145.4">0201</text>
<text x="142.3" y="145.4">0201</text>
<text x="56.9" y="154.3">C2726</text>
<text x="71.2" y="154.3">C2738</text>
<text x="106.7" y="150.8">C2739</text>
<text x="106.7" y="155.8">0201</text>
<text x="106.7" y="154">6.3V</text>
<text x="106.7" y="152.2">±20%</text>
<text x="115.6" y="150.8">C2710</text>
<text x="115.6" y="152.6">1uF</text>
<text x="115.6" y="154.3">±20%</text>
<text x="142.3" y="154.3">C2704</text>
<text x="56.9" y="156.1">100pF</text>
<text x="56.9" y="161.4">01005</text>
<text x="56.9" y="159.7">25V</text>
<text x="56.9" y="157.9">±5%</text>
<text x="71.2" y="156.1">100pF</text>
<text x="71.2" y="161.4">01005</text>
<text x="71.2" y="159.7">25V</text>
<text x="71.2" y="157.9">±5%</text>
<text x="106.7" y="157.5">4.7uF</text>
<text x="115.6" y="157.9">0201</text>
<text x="115.6" y="156.1">6.3V</text>
<text x="142.3" y="156.1">100pF</text>
<text x="142.3" y="161.4">01005</text>
<text x="142.3" y="159.7">25V</text>
<text x="142.3" y="157.9">±5%</text>
<text x="108.5" y="165">C2740</text>
<text x="108.5" y="166.4">±20%</text>
<text x="115.6" y="165">C2709</text>
<text x="115.6" y="166.8">1uF</text>
<text x="56.9" y="172.1">C2725</text>
<text x="56.9" y="173.9">1uF</text>
<text x="108.5" y="171.8">4.7uF</text>
<text x="108.5" y="170">0201</text>
<text x="108.5" y="168.2">6.3V</text>
<text x="115.6" y="172.1">0201</text>
<text x="115.6" y="170.3">6.3V</text>
<text x="115.6" y="168.6">±20%</text>
<text x="133.4" y="168.6">C2702</text>
<text x="133.4" y="170.3">2.2uF</text>
<text x="133.4" y="173.9">6.3V</text>
<text x="133.4" y="172.1">±20%</text>
<text x="142.3" y="168.6">C2703</text>
<text x="142.3" y="170.3">100pF</text>
<text x="142.3" y="173.9">25V</text>
<text x="142.3" y="172.1">±5%</text>
<text x="56.9" y="179.2">0201</text>
<text x="56.9" y="177.5">6.3V</text>
<text x="56.9" y="175.7">±20%</text>
<text x="115.6" y="179.2">C2708</text>
<text x="133.4" y="175.7">0201</text>
<text x="142.3" y="175.7">01005</text>
<text x="115.6" y="181">100pF</text>
<text x="115.6" y="184.6">25V</text>
<text x="115.6" y="182.8">±5%</text>
<text x="142.3" y="182.8">C2701</text>
<text x="142.3" y="184.6">2.2uF</text>
<text x="55.2" y="191.7">C2723</text>
<text x="64" y="191.7">C2724</text>
<text x="115.6" y="186.3">01005</text>
<text x="142.3" y="189.9">0201</text>
<text x="142.3" y="188.1">6.3V</text>
<text x="142.3" y="186.3">±20%</text>
<text x="55.2" y="193.5">100pF</text>
<text x="55.2" y="197">25V</text>
<text x="55.2" y="195.2">±5%</text>
<text x="64" y="193.5">10nF</text>
<text x="64" y="197">25V</text>
<text x="64" y="195.2">±10%</text>
<text x="106.7" y="193.5">C2706</text>
<text x="106.7" y="195.2">100pF</text>
<text x="106.7" y="197">±5%</text>
<text x="115.6" y="193.5">C2707</text>
<text x="115.6" y="195.2">10nF</text>
<text x="115.6" y="197">±10%</text>
<text x="55.2" y="198.8">01005</text>
<text x="64" y="198.8">0201</text>
<text x="106.7" y="200.6">01005</text>
<text x="106.7" y="198.8">25V</text>
<text x="115.6" y="200.6">0201</text>
<text x="115.6" y="198.8">25V</text>
</g>
<g font-size="1.6">
<text x="173.6" y="22.8">H20</text>
<text x="230.6" y="22.8">E21</text>
<text x="17.5" y="26.3">1</text>
<text x="26.2" y="26.3">2</text>
<text x="37" y="29" transform="rotate(-90 37 29)">1</text>
<text x="45.9" y="29" transform="rotate(-90 45.9 29)">1</text>
<text x="72.6" y="29.9">1</text>
<text x="81.3" y="29.9">2</text>
<text x="173.6" y="29.9">H22</text>
<text x="173.8" y="28.1">F26</text>
<text x="174.4" y="24.5">G9</text>
<text x="230.6" y="24.5">B22</text>
<text x="230.6" y="26.3">C29</text>
<text x="230.6" y="29.9">F10</text>
<text x="37" y="34.1" transform="rotate(-90 37 34.1)">2</text>
<text x="45.9" y="34.1" transform="rotate(-90 45.9 34.1)">2</text>
<text x="173.7" y="33.4">A27</text>
<text x="173.7" y="35.2">E23</text>
<text x="173.8" y="31.6">F24</text>
<text x="230.6" y="35.2">C19</text>
<text x="230.6" y="31.6">F14</text>
<text x="230.6" y="33.4">F4</text>
<text x="88.6" y="41.3" transform="rotate(-90 88.6 41.3)">2</text>
<text x="88.6" y="36.1" transform="rotate(-90 88.6 36.1)">1</text>
<text x="173.6" y="38.8">G21</text>
<text x="173.7" y="37">E27</text>
<text x="230.6" y="37">C11</text>
<text x="230.6" y="38.8">D8</text>
<text x="230.6" y="40.5">D2</text>
<text x="269.9" y="37.9" transform="rotate(-90 269.9 37.9)">1</text>
<text x="37" y="45" transform="rotate(-90 37 45)">1</text>
<text x="173.6" y="42.3">D16</text>
<text x="173.6" y="45.9">D18</text>
<text x="173.6" y="47.6">D14</text>
<text x="174.5" y="44.1">D6</text>
<text x="230.6" y="42.3">H26</text>
<text x="230.6" y="45.9">J17</text>
<text x="230.6" y="47.6">J15</text>
<text x="269.9" y="43" transform="rotate(-90 269.9 43)">2</text>
<text x="37" y="50.1" transform="rotate(-90 37 50.1)">2</text>
<text x="88.6" y="52.1" transform="rotate(-90 88.6 52.1)">1</text>
<text x="173.7" y="53">E15</text>
<text x="174.5" y="51.2">D4</text>
<text x="174.6" y="49.4">B6</text>
<text x="230.6" y="49.4">J5</text>
<text x="230.6" y="51.2">J3</text>
<text x="37" y="59.2" transform="rotate(-90 37 59.2)">1</text>
<text x="45.9" y="59.2" transform="rotate(-90 45.9 59.2)">1</text>
<text x="88.6" y="57.3" transform="rotate(-90 88.6 57.3)">2</text>
<text x="174" y="58.3">J25</text>
<text x="174.6" y="54.8">E5</text>
<text x="230.6" y="54.8">G17</text>
<text x="230.6" y="56.5">F18</text>
<text x="230.6" y="58.3">G7</text>
<text x="37" y="64.4" transform="rotate(-90 37 64.4)">2</text>
<text x="45.9" y="64.4" transform="rotate(-90 45.9 64.4)">2</text>
<text x="99.2" y="65.4">1</text>
<text x="108" y="65.4">2</text>
<text x="173.6" y="63.6">G25</text>
<text x="173.7" y="60.1">B28</text>
<text x="173.7" y="61.9">B24</text>
<text x="173.7" y="65.4">E29</text>
<text x="230.6" y="63.6">J27</text>
<text x="88.6" y="68.1" transform="rotate(-90 88.6 68.1)">1</text>
<text x="111.7" y="68.1" transform="rotate(-90 111.7 68.1)">1</text>
<text x="173.8" y="69">F20</text>
<text x="173.8" y="70.8">F12</text>
<text x="230.6" y="70.8">AA23</text>
<text x="230.6" y="69">Y22</text>
<text x="37" y="73.4" transform="rotate(-90 37 73.4)">1</text>
<text x="45.9" y="73.4" transform="rotate(-90 45.9 73.4)">1</text>
<text x="88.6" y="73.3" transform="rotate(-90 88.6 73.3)">2</text>
<text x="111.7" y="73.3" transform="rotate(-90 111.7 73.3)">2</text>
<text x="174" y="76.1">J11</text>
<text x="174.7" y="72.5">F8</text>
<text x="174.7" y="74.3">F2</text>
<text x="230.6" y="76.1">M24</text>
<text x="268.2" y="73.4" transform="rotate(-90 268.2 73.4)">1</text>
<text x="37" y="78.6" transform="rotate(-90 37 78.6)">2</text>
<text x="45.9" y="78.6" transform="rotate(-90 45.9 78.6)">2</text>
<text x="268.2" y="78.6" transform="rotate(-90 268.2 78.6)">2</text>
<text x="37" y="87.7" transform="rotate(-90 37 87.7)">1</text>
<text x="88.6" y="89.3" transform="rotate(-90 88.6 89.3)">2</text>
<text x="88.6" y="84.1" transform="rotate(-90 88.6 84.1)">1</text>
<text x="97.5" y="89.3" transform="rotate(-90 97.5 89.3)">2</text>
<text x="97.5" y="84.1" transform="rotate(-90 97.5 84.1)">1</text>
<text x="282.4" y="87.7" transform="rotate(-90 282.4 87.7)">1</text>
<text x="37" y="92.8" transform="rotate(-90 37 92.8)">2</text>
<text x="282.4" y="92.8" transform="rotate(-90 282.4 92.8)">2</text>
<text x="37" y="101.9" transform="rotate(-90 37 101.9)">1</text>
<text x="88.6" y="100.1" transform="rotate(-90 88.6 100.1)">1</text>
<text x="97.5" y="100.1" transform="rotate(-90 97.5 100.1)">1</text>
<text x="37" y="107" transform="rotate(-90 37 107)">2</text>
<text x="88.6" y="105.3" transform="rotate(-90 88.6 105.3)">2</text>
<text x="97.5" y="105.3" transform="rotate(-90 97.5 105.3)">2</text>
<text x="37" y="116.1" transform="rotate(-90 37 116.1)">1</text>
<text x="45.9" y="116.1" transform="rotate(-90 45.9 116.1)">1</text>
<text x="90.4" y="116.1" transform="rotate(-90 90.4 116.1)">1</text>
<text x="37" y="121.3" transform="rotate(-90 37 121.3)">2</text>
<text x="45.9" y="121.3" transform="rotate(-90 45.9 121.3)">2</text>
<text x="90.4" y="121.3" transform="rotate(-90 90.4 121.3)">2</text>
<text x="150.8" y="127.7">1</text>
<text x="159.5" y="127.7">2</text>
<text x="31.7" y="136.5">2</text>
<text x="40.4" y="136.5">1</text>
<text x="113.5" y="137.4" transform="rotate(-90 113.5 137.4)">1</text>
<text x="54.8" y="139.2" transform="rotate(-90 54.8 139.2)">1</text>
<text x="113.5" y="142.6" transform="rotate(-90 113.5 142.6)">2</text>
<text x="140.1" y="139.2" transform="rotate(-90 140.1 139.2)">1</text>
<text x="54.8" y="144.4" transform="rotate(-90 54.8 144.4)">2</text>
<text x="140.1" y="144.4" transform="rotate(-90 140.1 144.4)">2</text>
<text x="54.8" y="155.2" transform="rotate(-90 54.8 155.2)">1</text>
<text x="69" y="155.2" transform="rotate(-90 69 155.2)">1</text>
<text x="104.6" y="151.7" transform="rotate(-90 104.6 151.7)">1</text>
<text x="113.5" y="151.7" transform="rotate(-90 113.5 151.7)">1</text>
<text x="140.1" y="155.2" transform="rotate(-90 140.1 155.2)">1</text>
<text x="54.8" y="160.4" transform="rotate(-90 54.8 160.4)">2</text>
<text x="69" y="160.4" transform="rotate(-90 69 160.4)">2</text>
<text x="104.6" y="156.8" transform="rotate(-90 104.6 156.8)">2</text>
<text x="113.5" y="156.8" transform="rotate(-90 113.5 156.8)">2</text>
<text x="140.1" y="160.4" transform="rotate(-90 140.1 160.4)">2</text>
<text x="106.4" y="165.9" transform="rotate(-90 106.4 165.9)">1</text>
<text x="113.5" y="165.9" transform="rotate(-90 113.5 165.9)">1</text>
<text x="54.8" y="173" transform="rotate(-90 54.8 173)">1</text>
<text x="106.4" y="171.1" transform="rotate(-90 106.4 171.1)">2</text>
<text x="113.5" y="171.1" transform="rotate(-90 113.5 171.1)">2</text>
<text x="131.2" y="169.4" transform="rotate(-90 131.2 169.4)">1</text>
<text x="140.1" y="169.4" transform="rotate(-90 140.1 169.4)">1</text>
<text x="54.8" y="178.2" transform="rotate(-90 54.8 178.2)">2</text>
<text x="131.2" y="174.6" transform="rotate(-90 131.2 174.6)">2</text>
<text x="140.1" y="174.6" transform="rotate(-90 140.1 174.6)">2</text>
<text x="113.5" y="185.3" transform="rotate(-90 113.5 185.3)">2</text>
<text x="113.5" y="180.1" transform="rotate(-90 113.5 180.1)">1</text>
<text x="140.1" y="183.7" transform="rotate(-90 140.1 183.7)">1</text>
<text x="140.1" y="188.8" transform="rotate(-90 140.1 188.8)">2</text>
<text x="53" y="197.7" transform="rotate(-90 53 197.7)">2</text>
<text x="53" y="192.6" transform="rotate(-90 53 192.6)">1</text>
<text x="61.9" y="197.7" transform="rotate(-90 61.9 197.7)">2</text>
<text x="61.9" y="192.6" transform="rotate(-90 61.9 192.6)">1</text>
<text x="104.6" y="194.3" transform="rotate(-90 104.6 194.3)">1</text>
<text x="113.5" y="194.3" transform="rotate(-90 113.5 194.3)">1</text>
<text x="229.9" y="196.8">Title</text>
<text x="104.6" y="199.5" transform="rotate(-90 104.6 199.5)">2</text>
<text x="113.5" y="199.5" transform="rotate(-90 113.5 199.5)">2</text>
<text x="229.9" y="202.2">Size</text>
<text x="231.7" y="203.9">A3</text>
<text x="237" y="202.2">PAGE NAME</text>
<text x="237" y="203.9">ANT1</text>
<text x="237" y="198.6">N2_MAIN_CN</text>
<text x="288.6" y="202.2">Rev</text>
<text x="229.9" y="207.5">Date:</text>
<text x="239.2" y="207.5">Thursday, August 17, 2023</text>
<text x="265.5" y="207.5">Sheet</text>
<text x="274.4" y="207.5">27</text>
<text x="279.7" y="207.5">of</text>
</g>
<g font-size="1.6" fill="#004080">
<text x="178.7" y="23.8">VDD08_RFA_CMN0</text>
<text x="214" y="23.8">VDD17_BTDA_CH1</text>
<text x="178.7" y="25.6">VDD08_RFA_CMN1</text>
<text x="178.7" y="29.2">VDD08_BTADDA_CH0</text>
<text x="211.9" y="27.4">VDD17_BTPADA_CH0</text>
<text x="214.1" y="25.6">VDD17_BTPA_CH1</text>
<text x="178.7" y="30.9">VDD08_BTADDA_CH1</text>
<text x="178.7" y="32.7">VDD08_BTLPSYN</text>
<text x="178.7" y="34.5">VDD08_BTPA_CH0</text>
<text x="208" y="32.7">VDD17_WLSYN2G5G_VCO</text>
<text x="210.2" y="34.5">VDD17_WLSYN5G_VCO</text>
<text x="219.2" y="30.9">VDD17_RFA</text>
<text x="178.7" y="36.3">VDD08_BTPA1RX_CH0</text>
<text x="178.7" y="38.1">VDD08_BTRXBB_CH0</text>
<text x="178.7" y="39.8">VDD08_BTRXBB_CH1</text>
<text x="209.5" y="36.3">VDD17_WLTX2G5G_CH0</text>
<text x="209.5" y="38.1">VDD17_WLTX2G5G_CH1</text>
<text x="211.7" y="39.8">VDD17_WLTX5G_CH2</text>
<text x="211.7" y="41.6">VDD17_WLTX5G_CH3</text>
<text x="178.7" y="43.4">VDD08_WLLPSYN2G</text>
<text x="178.7" y="45.2">VDD08_WLLPSYN5G</text>
<text x="178.7" y="46.9">VDD08_WLRX2G5G_CH0</text>
<text x="213.5" y="46.9">VDD12_WLMS_CH0</text>
<text x="218.4" y="43.4">VDD17_XTAL</text>
<text x="178.7" y="48.7">VDD08_WLRX2G5G_CH1</text>
<text x="178.7" y="50.5">VDD08_WLRX5G_CH2</text>
<text x="178.7" y="52.3">VDD08_WLRX5G_CH3</text>
<text x="213.5" y="48.7">VDD12_WLMS_CH1</text>
<text x="213.5" y="50.5">VDD12_WLMS_CH2</text>
<text x="213.5" y="52.3">VDD12_WLMS_CH3</text>
<text x="178.7" y="54.1">VDD08_WLSYN2G5G_LOGEN</text>
<text x="178.7" y="55.8">VDD08_WLSYN5G_LOGEN</text>
<text x="178.7" y="59.4">VDD12_BTBBPLL</text>
<text x="208" y="57.6">VDD12_WLSYN2G5G_VCO</text>
<text x="208.6" y="55.8">VDD12_WLSYN2G5G_PLL</text>
<text x="210.8" y="59.4">VDD12_WLSYN5G_PLL</text>
<text x="178.7" y="61.2">VDD12_BTPA_CH0</text>
<text x="178.7" y="62.9">VDD12_BTPA_CH1</text>
<text x="178.7" y="64.7">VDD12_BTSYN</text>
<text x="218.4" y="64.7">VDD12_XTAL</text>
<text x="178.7" y="66.5">VDD12_BTTXBB_CH0</text>
<text x="178.7" y="70.1">VDD12_WLBB_CH0</text>
<text x="178.7" y="71.8">VDD12_WLBB_CH1</text>
<text x="218.5" y="71.8">VDDA_CORE</text>
<text x="220.3" y="70.1">VDDA_1P8</text>
<text x="178.7" y="73.6">VDD12_WLBB_CH2</text>
<text x="178.7" y="75.4">VDD12_WLBB_CH3</text>
<text x="178.7" y="77.2">VDD12_WLBBPLL</text>
<text x="218.7" y="77.2">AVDDH_PAD</text>
</g>
<text font-size="1.3" fill="#00f" x="200.1" y="19.5">PWR1</text>
</svg>
